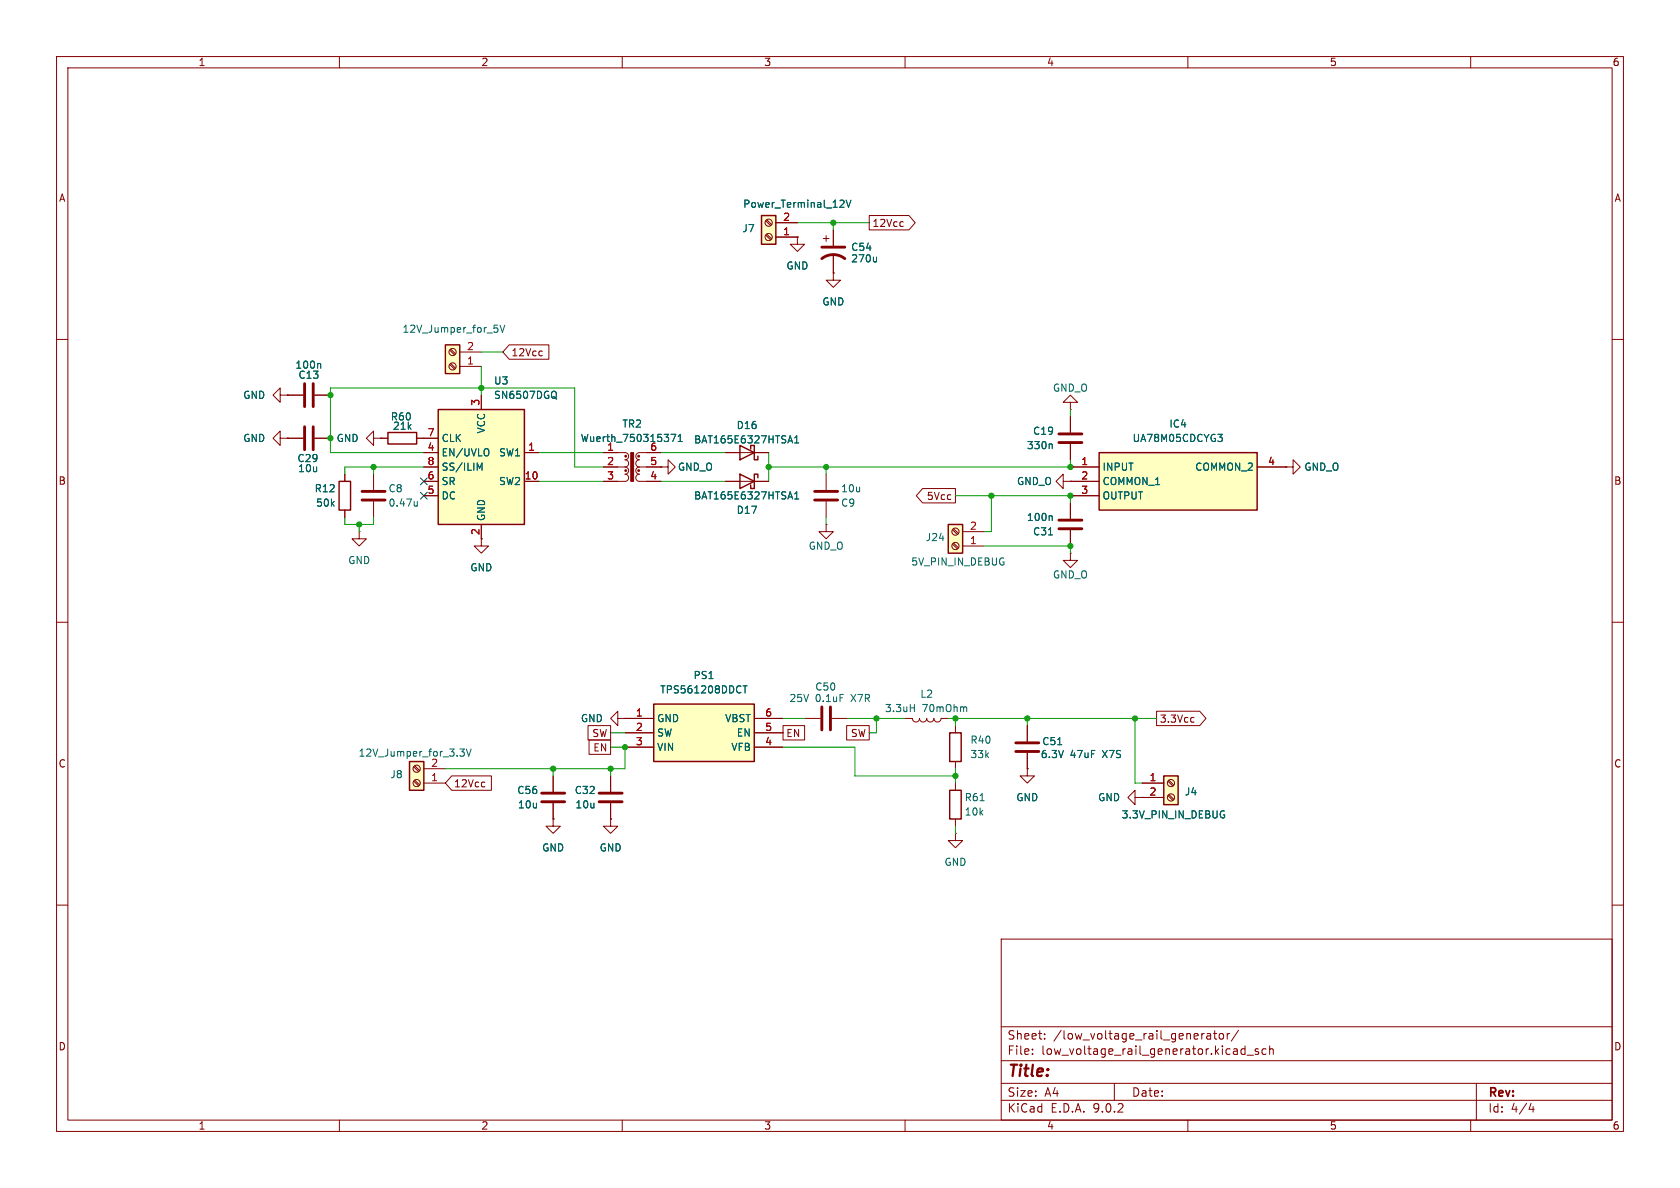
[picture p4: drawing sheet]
<svg xmlns="http://www.w3.org/2000/svg" width="297mm" height="210mm" viewBox="0 0 297 210" stroke-linecap="round" stroke-linejoin="round" font-family="sans-serif">
<g fill="none" stroke="#840000" stroke-width=".18">
<path d="M10 10h277v190h-277zM12 12h273v186h-273zM60 10v2M110 10v2M160 10v2M210 10v2M260 10v2M10 60h2M285 60h2M10 110h2M285 110h2M10 160h2"/>
<path d="M177 166h108v32h-108zM285 160h2M60 198v2M110 198v2M160 198v2M177 194.5h108M177 191.5h108M177 187.5h108M177 181.5h108M182.5 186.3v.1M182.5 185.5v.1M184.7 183.6v.1"/>
<path d="M184.7 182.8v.1M197 191.5v3M210 198v2M213.4 182.8h.6v.9M214 183.1h-.5a.29 .29 0 0 0-.2 .3 .29 .29 0 0 0 .2 .3l.5-.1M214.5 182.7h.6M214.7 182.2v1.3l.4 .2M215.7 182.8l.3-.1 .3 .3v.4l-.3 .3-.3-.1-.2-.2v-.4zM217 182.7v1M217.4 182.7l-.3 .1-.1 .2M219 182.1l-1.3 2M219.5 186.3h.6"/>
<path d="M219.5 185.5h.6M220.1 184.9v1.5M220.5 186.5h1.1M222.5 185.5l-.4-.1-.2 .2 .1 .2 .5 .2v.3h-.6M223.8 185.5l-.4-.1-.3 .3v.4l.1 .2h.6M224.5 185.5l.2-.1 .3 .1 .1 .9M224.5 184.9v1.5M260 198v2M261 191.5v6.5M270.7 195l-.4 1.1h.9M271 195.6v1"/>
</g>
<path d="M77.5 72.4h15.2v20.3h-15.2z" fill="#ffffc2"/>
<path d="M77.5 72.4h15.2v20.3h-15.2z" fill="none" stroke="#840000" stroke-width=".25"/>
<g fill="none" stroke="#840000" stroke-width=".18">
<path d="M74.9 77.5h2.6M85.1 69.9v2.5M74.9 80h2.6M74.9 82.6h2.6M74.9 85.1h2.6M74.9 87.6h2.6M85.1 92.7v2.6M92.7 80h2.5M92.7 85.1h2.5M227.3 82.6h1.3v1.2l1.3-1.2-1.3-1.3v1.3M227.3 82.6h.1M97.8 144.8v1.3h-1.3l1.3 1.2 1.3-1.2h-1.3"/>
<path d="M97.8 144.8h.1"/>
</g>
<path d="M86.2 79.4a.9 .9 0 0 1 0 1.1M98.2 69.2a.9 .9 0 0 1 0 1.2l.2 .2M84.4 81.9l.4 .9 .4-.9v1.2" fill="none" stroke="#006464" stroke-width=".18"/>
<path d="M194.3 80h27.9v10.2h-27.9z" fill="#ffffc2"/>
<path d="M59.9 85.1h2.1v5.1h-2.1zM130.8 83.8l2.5 1.3-2.5 1.3zM134 84.5v-.7h-.7v2.6h-.6v-.7M194.3 80h27.9v10.2h-27.9zM167.9 139.7h2v5.1h-2z" fill="none" stroke="#840000" stroke-width=".25"/>
<g fill="none" stroke="#840000" stroke-width=".18">
<path d="M49.5 69.9v1.2l-1.2-1.2 1.2-1.3v1.3h1.3M50.8 69.9h.1M50.8 69.9h2.8M55.6 69.9h2.8M66 77.5v1.2l-1.2-1.2 1.2-1.3v1.3h1.3M67.3 77.5h.1M189.2 71.1h-1.2l1.2-1.2 1.3 1.2h-1.3v1.3M189.2 72.4h.1M189.2 73.7v2.8M189.2 78.5v2.8M61 83.8v1.3M61 90.2v1.2"/>
<path d="M63.5 94v1.3h-1.3l1.3 1.2 1.3-1.2h-1.3M63.5 94h.1M66 83.8v2.8M66 88.6v2.8M85.1 95.3v1.2h-1.3l1.3 1.3 1.3-1.3h-1.3M128.3 85.1h7.6M146 92.7v1.3h-1.2l1.2 1.3 1.3-1.3h-1.3M146 92.7h.1M146 83.8v2.8M146 88.6v2.8M188 85.1v1.3l-1.3-1.3 1.3-1.3v1.3h1.2M189.2 85.1h.1"/>
<path d="M189.2 97.8v1.3h1.3l-1.3 1.2-1.2-1.2h1.2M189.2 97.8h.1M189.2 82.6h5.1M189.2 85.1h5.1M189.2 87.6h5.1M189.2 88.9v2.8M189.2 93.7v2.8M222.2 82.6h5.1M109.2 127v1.3l-1.3-1.3 1.3-1.3v1.3h1.3M110.5 127h.1M168.9 138.4v1.3M181.6 135.9v1.3h-1.3l1.3 1.2 1.3-1.2h-1.3"/>
<path d="M181.6 135.9h.1M181.6 128.3v2.8M181.6 133.1v2.8M107.9 144.8v1.3h-1.2l1.2 1.2 1.3-1.2h-1.3M107.9 144.8h.1M168.9 147.3v1.3h-1.3l1.3 1.3 1.3-1.3h-1.3M168.9 147.3h.1M168.9 144.8v1.3"/>
</g>
<g fill="none" stroke="#006464" stroke-width=".18">
<path d="M56.5 64.2l.2 .2v.7M185.8 78.5l.2 .2v.6M215.3 76.8h.8l-.4 .5M215.8 77.3l.3 .2v.3l-.3 .2M73.8 88.6v.9M73.8 89.4l-.4 .1M139.7 86.9l.4 1.3M140.5 88.2h.7M140.5 87.3l.3-.4v1.3M185.4 94.6h.7M185.8 91.2l.2 .2v.6M187 131.6h.7"/>
<path d="M173.3 141.5h.7"/>
</g>
<path d="M53.8 67.8v4.1M55.4 67.8v4.1M187.2 76.7h4.1M187.2 78.2h4.1M64 86.9h4.1M64 88.4h4.1M144 86.9h4.1M144 88.4h4.1M187.2 93.5h4.1M187.2 91.9h4.1M179.6 131.3h4M179.6 132.8h4" fill="none" stroke="#840000" stroke-width=".51"/>
<path d="M205.7 137.2h2.6v5h-2.6z" fill="#ffffc2"/>
<path d="M205.7 137.2h2.6v5h-2.6z" fill="none" stroke="#840000" stroke-width=".25"/>
<g fill="none" stroke="#840000" stroke-width=".18">
<path d="M97.8 137.2v2.8M107.9 137.2v2.8M201.9 138.4h3.8M206.5 138.1l.8 .8M206.7 137.9l.8 .9M97.8 142v2.8M107.9 142v2.8M200.7 141v1.2l-1.3-1.2 1.3-1.3v1.3h1.2M201.9 141h.1M201.9 141h3.8M206.5 140.6l.8 .9M206.7 140.5l.8 .8"/>
<circle cx="207" cy="138.4" r=".63"/>
<circle cx="207" cy="141" r=".63"/>
</g>
<path d="M216.1 143.3l.3 .1M216.3 144.1h.2v.4l-.2 .1" fill="none" stroke="#006464" stroke-width=".18"/>
<path d="M95.8 140.2h4M95.8 141.7h4M105.9 140.2h4.1M105.9 141.7h4.1" fill="none" stroke="#840000" stroke-width=".51"/>
<path d="M72.4 134.6h2.5v5.1h-2.5z" fill="#ffffc2"/>
<g fill="none" stroke="#840000" stroke-width=".25">
<path d="M68.6 76.5h5.1v2h-5.1zM130.8 78.7l2.5 1.3-2.5 1.3zM132.7 79.4v-.7h.6v2.6h.7v-.7M72.4 134.6h2.5v5.1h-2.5z"/>
<circle cx="110.6" cy="83.2" r=".13"/>
<circle cx="110.6" cy="80.6" r=".13"/>
<circle cx="112.9" cy="83.2" r=".13"/>
<circle cx="112.9" cy="80.6" r=".13"/>
</g>
<g fill="none" stroke="#840000" stroke-width=".18">
<path d="M145.5 42.2h1.1M146 41.7v1M147.3 40.6v2.8M147.3 45v3.3M49.5 77.5v1.2l-1.2-1.2 1.2-1.3v1.3h1.3M50.8 77.5h.1M50.8 77.5h2.8M55.6 77.5h2.8M67.3 77.5h1.3M73.7 77.5h1.2M106.7 80h3.8a.64 .64 0 0 1 .6 .6 .64 .64 0 0 1-.6 .7 .64 .64 0 0 1 .6 .6 .64 .64 0 0 1-.6 .7M106.7 82.6h3.8"/>
<path d="M110.5 82.6a.64 .64 0 0 1 .6 .6 .64 .64 0 0 1-.6 .6 .64 .64 0 0 1 .6 .7 .64 .64 0 0 1-.6 .6h-3.8M113 80a.63 .63 0 0 0-.6 .6 .63 .63 0 0 0 .6 .7 .64 .64 0 0 0-.6 .6 .64 .64 0 0 0 .6 .7M113 82.6a.63 .63 0 0 0-.6 .6 .63 .63 0 0 0 .6 .6 .64 .64 0 0 0-.6 .7 .64 .64 0 0 0 .6 .6h3.8M113 80h3.8M113 82.6h3.8M116.8 82.6h1.3v1.2l1.3-1.2-1.3-1.3v1.3M116.8 82.6h.1M128.3 80h7.6M73.2 138.1l.8 .8M73.2 135.6l.8 .8M73.3 137.9l.9 .9M73.3 135.4l.9 .8"/>
<path d="M74.9 138.4h3.8M74.9 135.9h3.8"/>
<circle cx="73.7" cy="135.9" r=".63"/>
<circle cx="73.7" cy="138.4" r=".63"/>
</g>
<path d="M155 45.5v.8M155 46.2l-.2 .1M118.6 76.8h.9l-.6 1.2M119.9 78h.7M119.9 77.1l.4-.3v1.2M139.7 77l.4 1.3M140.5 78.3h.7M140.5 77.4l.3-.4v1.3M81.3 132.4h.8l-.4 .5 .3 .1 .1 .4-.3 .3h-.3M82.4 132.4l.5 1.3 .4-1.3" fill="none" stroke="#006464" stroke-width=".18"/>
<path d="M145.3 45.7a3.3 3.3 0 0 1 4.1 0M145.3 43.7h4.1M53.8 75.4v4.1M55.4 75.4v4.1" fill="none" stroke="#840000" stroke-width=".51"/>
<path d="M111.5 80h.5v5.1h-.5z" fill="#840000" stroke="#840000" stroke-width=".18"/>
<path d="M78.7 61h2.6v5h-2.6z" fill="#ffffc2"/>
<path d="M78.7 61h2.6v5h-2.6z" fill="none" stroke="#840000" stroke-width=".25"/>
<g fill="none" stroke="#840000" stroke-width=".18">
<path d="M141 41.9v1.3h1.2l-1.2 1.3-1.3-1.3h1.3M141 41.9h.1M147.3 48.3v1.2h1.3l-1.3 1.3-1.3-1.3h1.3M147.3 48.3h.1M79.5 64.4l.9 .9M79.5 61.9l.9 .8M79.7 64.3l.8 .8M79.7 61.7l.8 .9M81.3 64.8h3.8M81.3 62.2h3.8"/>
<circle cx="80" cy="64.8" r=".63"/>
<circle cx="80" cy="62.2" r=".63"/>
</g>
<path d="M87.4 57.5h.6M87.8 58l.2 .2v.3l-.2 .2M88.4 57.5l.4 1.2 .4-1.2" fill="none" stroke="#006464" stroke-width=".18"/>
<path d="M134.6 38.1h2.6v5.1h-2.6z" fill="#ffffc2"/>
<path d="M134.6 38.1h2.6v5.1h-2.6z" fill="none" stroke="#840000" stroke-width=".25"/>
<g fill="none" stroke="#840000" stroke-width=".18">
<path d="M135.4 39l.8 .9M135.6 38.9l.8 .8M137.2 39.4h3.8M135.4 41.6l.8 .8M135.6 41.4l.8 .8M137.2 41.9h3.8"/>
<circle cx="135.9" cy="39.4" r=".63"/>
<circle cx="135.9" cy="41.9" r=".63"/>
</g>
<path d="M148.7 35.4h.4l.1 .3-.8 .9h.8M149.6 35.4l.4 1.2 .4-1.2" fill="none" stroke="#006464" stroke-width=".18"/>
<path d="M167.6 92.7h2.6v5.1h-2.6z" fill="#ffffc2"/>
<path d="M167.6 92.7h2.6v5.1h-2.6zM167.9 129.5h2v5.1h-2z" fill="none" stroke="#840000" stroke-width=".25"/>
<g fill="none" stroke="#840000" stroke-width=".18">
<path d="M168.4 96.2l.9 .8M168.4 93.6l.9 .9M168.6 96l.8 .9M168.6 93.5l.8 .8M170.2 96.5h3.8M170.2 94h3.8M142.2 127h2.8M147.1 127h2.8M160 127h1.3a.64 .64 0 0 0 .6 .6 .64 .64 0 0 0 .7-.6 .64 .64 0 0 0 .6 .6 .64 .64 0 0 0 .6-.6 .64 .64 0 0 0 .7 .6 .64 .64 0 0 0 .6-.6 .64 .64 0 0 0 .6 .6 .64 .64 0 0 0 .7-.6h1.2M168.9 128.3v1.2M168.9 134.6v1.3"/>
<circle cx="168.9" cy="94" r=".63"/>
<circle cx="168.9" cy="96.5" r=".63"/>
</g>
<path d="M145.3 125v4M146.8 125v4" fill="none" stroke="#840000" stroke-width=".51"/>
<path d="M160.9 125.1h.8M161.7 124.5v1.3M170.7 125l.2 .1v.7" fill="none" stroke="#006464" stroke-width=".18"/>
<path d="M115.6 124.5h17.7v10.1h-17.7z" fill="#ffffc2"/>
<path d="M115.6 124.5h17.7v10.1h-17.7z" fill="none" stroke="#840000" stroke-width=".25"/>
<g fill="none" stroke="#840000" stroke-width=".18">
<path d="M137.2 39.4h3.8M153.7 38.1h7l1.1 1.3-1.1 1.2h-7zM159.6 39.2l.1 .1M159.7 40h-.1M137.2 41.9h3.8M141 41.9h.1M147.3 48.3h.1M147.3 40.6v2.8M147.3 45v3.3M50.8 69.9h.1M50.8 77.5h.1M50.8 77.5h2.8"/>
<path d="M50.8 69.9h2.8M55.6 77.5h2.8M55.6 69.9h2.8M67.3 77.5h.1M67.3 77.5h1.3M73.7 77.5h3.8M85.1 69.9v2.5M90 61h7v2.5h-7l-1.1-1.3zM95.8 62.1h.1M95.9 62.8l-.1 .1M189.2 73.7v2.8M189.2 78.5v2.8"/>
<path d="M61 83.8v1.3M61 90.2v1.2M74.9 82.6h2.6M74.9 85.1h2.6M74.9 87.6h2.6M74.9 80h2.6M85.1 92.7v2.6M92.7 85.1h2.5M92.7 80h2.5M106.7 82.6h2.5M106.7 85.1h2.5M106.7 80h2.5"/>
<path d="M114.3 82.6h2.5M114.3 85.1h2.5M114.3 80h2.5M116.8 82.6h.1M128.3 85.1h2.5M128.3 80h2.5M133.3 85.1h2.6M133.3 80h2.6M163.1 86.4h5.8v2.5h-5.8l-1.1-1.3zM189.2 85.1h.1M189.2 82.6h5.1M189.2 85.1h5.1"/>
<path d="M189.2 87.6h5.1M189.2 88.9v2.8M189.2 93.7v2.8M222.2 82.6h5.1M227.3 82.6h.1M79.9 137.2h7v2.5h-7l-1.2-1.3zM85.6 138.3h.1M85.7 139l-.1 .1M97.8 137.2v2.8M104 128.3h3.9v2.5h-3.9zM104.1 130.8h3.8v2.6h-3.8zM107.9 137.2v2.8"/>
<path d="M110.5 127h.1M110.5 127h5.1M110.5 129.5h5.1M110.5 132.1h5.1M133.3 127h5.1M133.3 129.5h5.1M133.3 132.1h5.1M138.4 128.3h3.8v2.5h-3.8zM149.7 128.3h4v2.5h-4zM181.6 135.9h.1M181.6 128.3v2.8M181.6 133.1v2.8"/>
<path d="M201.9 138.4h3.8M204.5 125.7h7.6l1.1 1.3-1.1 1.3h-7.6zM210.7 126.8l.4 .1M211.1 127.6l-.4 .1M97.8 144.8h.1M97.8 142v2.8M107.9 144.8h.1M107.9 142v2.8M201.9 141h.1M201.9 141h3.8"/>
</g>
<g fill="none" stroke="#006464" stroke-width=".18">
<path d="M148.7 35.4h.4l.1 .3-.8 .9h.8M149.6 35.4l.4 1.2 .4-1.2M155 45.5v.8M155 46.2l-.2 .1M56.5 64.2l.2 .2v.7M86.2 79.4a.9 .9 0 0 1 0 1.1M98.2 69.2a.9 .9 0 0 1 0 1.2l.2 .2M118.6 76.8h.9l-.6 1.2M119.9 78h.7M119.9 77.1l.4-.3v1.2M139.7 77l.4 1.3M140.5 78.3h.7"/>
<path d="M140.5 77.4l.3-.4v1.3M185.8 78.5l.2 .2v.6M215.3 76.8h.8l-.4 .5M215.8 77.3l.3 .2v.3l-.3 .2M84.4 81.9l.4 .9 .4-.9v1.2M139.7 86.9l.4 1.3M140.5 87.3l.3-.4v1.3M140.5 88.2h.7M185.4 94.6h.7M185.8 91.2l.2 .2v.6M131.4 121.2h.7M131.7 121.2v1.3"/>
<path d="M187 131.6h.7M216.1 143.3l.3 .1M216.3 144.1h.2v.4l-.2 .1"/>
</g>
<g fill="none" stroke="#009600" stroke-width=".18">
<path d="M141 39.4h12.7M147.3 39.4v1.2M85.1 62.2h3.8M85.1 64.8v5.1M189.2 72.4v1.3M61 91.4v1.3h5v-1.3M63.5 92.7v1.3M66 82.6v1.2M74.9 80h-16.5v-11.4h43.2v14h5.1M74.9 82.6h-13.9v1.2M95.2 85.1h11.5M95.2 80h11.5"/>
<path d="M116.8 85.1h11.5M116.8 80h11.5M135.9 80v5.1M146 82.6v1.2M146 91.4v1.3M168.9 87.6h20.3v1.3M174 96.5h15.2v1.3M175.3 87.6v6.4h-1.3M189.2 81.3v1.3h-53.3M97.8 135.9v1.3M107.9 132.1h2.6v3.8h-31.8M107.9 129.5h2.6"/>
<path d="M107.9 135.9v1.3M138.4 127h3.8M138.4 132.1h12.7v5.1h17.8M149.9 127h10.1M154.9 127v2.5h-1.2M167.6 127h36.9M168.9 127v1.3M168.9 135.9v2.5M181.6 127v1.3M200.7 127v11.4h1.2M168.9 146.1v1.2"/>
</g>
<path d="M74.3 87l1.2 1.2M74.3 84.5l1.2 1.2M75.5 87l-1.2 1.2M75.5 84.5l-1.2 1.2" fill="none" stroke="#000084" stroke-width=".18"/>
<g fill="#009600" stroke="#009600" stroke-width=".18">
<circle cx="189.2" cy="96.5" r=".46"/>
<circle cx="189.2" cy="87.6" r=".46"/>
<circle cx="200.7" cy="127" r=".46"/>
<circle cx="181.6" cy="127" r=".46"/>
<circle cx="168.9" cy="137.2" r=".46"/>
<circle cx="189.2" cy="82.6" r=".46"/>
<circle cx="85.1" cy="68.6" r=".46"/>
<circle cx="66" cy="82.6" r=".46"/>
<circle cx="58.4" cy="69.9" r=".46"/>
<circle cx="58.4" cy="77.5" r=".46"/>
<circle cx="97.8" cy="135.9" r=".46"/>
<circle cx="63.5" cy="92.7" r=".46"/>
<circle cx="107.9" cy="135.9" r=".46"/>
<circle cx="146" cy="82.6" r=".46"/>
<circle cx="135.9" cy="82.6" r=".46"/>
<circle cx="147.3" cy="39.4" r=".46"/>
<circle cx="154.9" cy="127" r=".46"/>
<circle cx="168.9" cy="127" r=".46"/>
<circle cx="175.3" cy="87.6" r=".46"/>
<circle cx="110.5" cy="132.1" r=".46"/>
</g>
<text font-size="2.8" fill="#840000" x="178" y="190.9">Title:</text>
<g font-size="2.1" fill="#840000">
<text x="178" y="184">Sheet:</text>
<text x="186.2" y="184">/low_voltage_rail_generator/</text>
<text x="178" y="186.7">File:</text>
<text x="184.1" y="186.7">low_voltage_rail_generator.kicad_sch</text>
<text x="178" y="196.9">KiCad</text>
<text x="178" y="194.1">Size:</text>
<text x="184.7" y="194.1">A4</text>
<text x="185.7" y="196.9">E.D.A.</text>
<text x="193.3" y="196.9">9.0.2</text>
<text x="200" y="194.1">Date:</text>
<text x="263" y="194.3">Rev:</text>
<text x="263" y="196.9">Id:</text>
<text x="267.1" y="196.9">4/4</text>
</g>
<g font-size="1.8" fill="#840000">
<text x="35" y="11.9">1</text>
<text x="85" y="11.9">2</text>
<text x="135" y="11.9">3</text>
<text x="185" y="11.9">4</text>
<text x="235" y="11.9">5</text>
<text x="285" y="11.9">6</text>
<text x="10.3" y="35.9">A</text>
<text x="285.3" y="35.9">A</text>
<text x="154.1" y="40.3">12Vcc</text>
<text x="90.3" y="63.2">12Vcc</text>
<text x="10.3" y="85.9">B</text>
<text x="163.8" y="88.6">5Vcc</text>
<text x="285.3" y="85.9">B</text>
<text x="84.8" y="94.7" transform="rotate(-90 84.8 94.7)">2</text>
<text x="104.6" y="130.5">SW</text>
<text x="138.9" y="130.5">EN</text>
<text x="150.3" y="130.5">SW</text>
<text x="204.9" y="128">3.3Vcc</text>
<text x="10.3" y="135.9">C</text>
<text x="104.8" y="133">EN</text>
<text x="285.3" y="135.9">C</text>
<text x="80.2" y="139.4">12Vcc</text>
<text x="10.3" y="185.9">D</text>
<text x="285.3" y="185.9">D</text>
<text x="35" y="199.9">1</text>
<text x="85" y="199.9">2</text>
<text x="135" y="199.9">3</text>
<text x="185" y="199.9">4</text>
<text x="235" y="199.9">5</text>
<text x="285" y="199.9">6</text>
</g>
<g font-size="1.8" fill="#006464">
<text x="131.1" y="41.2">J7</text>
<text x="131.3" y="36.9">Power_Terminal_12V</text>
<text x="138.9" y="47.9">GND</text>
<text x="150.4" y="46.6">270u</text>
<text x="150.4" y="44.6">C54</text>
<text x="71.1" y="59">12V_Jumper_for_5V</text>
<text x="145.3" y="54.2">GND</text>
<text x="52.1" y="65.4">100n</text>
<text x="42.9" y="70.7">GND</text>
<text x="52.7" y="67.2">C13</text>
<text x="87.2" y="70.7">SN6507DGQ</text>
<text x="87.2" y="68.2">U3</text>
<text x="186" y="69.4">GND_O</text>
<text x="69" y="74.5">R60</text>
<text x="69.4" y="76.2">21k</text>
<text x="86" y="76.7" transform="rotate(-90 86 76.7)">VCC</text>
<text x="109.9" y="75.8">TR2</text>
<text x="130.1" y="76">D16</text>
<text x="182.5" y="77.1">C19</text>
<text x="206.6" y="75.8">IC4</text>
<text x="42.9" y="78.3">GND</text>
<text x="52.5" y="81.9">C29</text>
<text x="52.6" y="83.7">10u</text>
<text x="59.4" y="78.3">GND</text>
<text x="78" y="80.9">EN/UVLO</text>
<text x="78" y="83.4">SS/ILIM</text>
<text x="78" y="78.3">CLK</text>
<text x="88.1" y="80.9">SW1</text>
<text x="102.6" y="78.3">Wuerth_750315371</text>
<text x="119.8" y="83.4">GND_O</text>
<text x="122.6" y="78.6">BAT165E6327HTSA1</text>
<text x="181.4" y="79.6">330n</text>
<text x="194.8" y="83.4">INPUT</text>
<text x="200.1" y="78.3">UA78M05CDCYG3</text>
<text x="211.2" y="83.4">COMMON_2</text>
<text x="230.5" y="83.4">GND_O</text>
<text x="55.5" y="87.2">R12</text>
<text x="55.8" y="89.8">50k</text>
<text x="68.6" y="87.2">C8</text>
<text x="68.6" y="89.8">0.47u</text>
<text x="78" y="86">SR</text>
<text x="78" y="88.5">DC</text>
<text x="88.1" y="86">SW2</text>
<text x="122.6" y="88.5">BAT165E6327HTSA1</text>
<text x="148.6" y="89.8">C9</text>
<text x="148.6" y="87.2">10u</text>
<text x="179.7" y="86">GND_O</text>
<text x="194.8" y="86">COMMON_1</text>
<text x="194.8" y="88.5">OUTPUT</text>
<text x="86" y="92.2" transform="rotate(-90 86 92.2)">GND</text>
<text x="130.1" y="91">D17</text>
<text x="163.6" y="95.9">J24</text>
<text x="181.4" y="92.3">100n</text>
<text x="182.5" y="94.8">C31</text>
<text x="61.5" y="99.9">GND</text>
<text x="83.1" y="101.2">GND</text>
<text x="142.9" y="97.4">GND_O</text>
<text x="161" y="100.2">5V_PIN_IN_DEBUG</text>
<text x="186" y="102.5">GND_O</text>
<text x="116.6" y="122.8">TPS561208DDCT</text>
<text x="122.5" y="120.2">PS1</text>
<text x="139.5" y="124.3">25V</text>
<text x="144" y="122.3">C50</text>
<text x="144.1" y="124.3">0.1uF</text>
<text x="150.6" y="124.3">X7R</text>
<text x="162.6" y="123.5">L2</text>
<text x="102.6" y="127.9">GND</text>
<text x="116.1" y="127.9">GND</text>
<text x="116.1" y="130.4">SW</text>
<text x="128.1" y="127.9">VBST</text>
<text x="130.2" y="130.4">EN</text>
<text x="156.4" y="126.1">3.3uH</text>
<text x="163" y="126.1">70mOhm</text>
<text x="171.5" y="131.7">R40</text>
<text x="184.2" y="131.9">C51</text>
<text x="63.3" y="134">12V_Jumper_for_3.3V</text>
<text x="68.9" y="137.8">J8</text>
<text x="116.1" y="132.9">VIN</text>
<text x="129.2" y="132.9">VFB</text>
<text x="171.5" y="134.2">33k</text>
<text x="183.9" y="134.2">6.3V</text>
<text x="189.2" y="134.2">47uF</text>
<text x="195" y="134.2">X7S</text>
<text x="91.3" y="140.6">C56</text>
<text x="91.5" y="143.1">10u</text>
<text x="101.5" y="140.6">C32</text>
<text x="101.6" y="143.1">10u</text>
<text x="170.4" y="141.8">R61</text>
<text x="179.6" y="141.8">GND</text>
<text x="194" y="141.8">GND</text>
<text x="209.4" y="140.8">J4</text>
<text x="170.4" y="144.4">10k</text>
<text x="198.2" y="144.9">3.3V_PIN_IN_DEBUG</text>
<text x="95.8" y="150.7">GND</text>
<text x="105.9" y="150.7">GND</text>
<text x="166.9" y="153.3">GND</text>
</g>
<g font-size="1.8" fill="#a90000">
<text x="138.4" y="41.7">1</text>
<text x="138.4" y="39.1">2</text>
<text x="82.5" y="64.5">1</text>
<text x="82.5" y="62">2</text>
<text x="84.8" y="71.8" transform="rotate(-90 84.8 71.8)">3</text>
<text x="75.5" y="77.2">7</text>
<text x="75.5" y="79.8">4</text>
<text x="75.5" y="82.3">8</text>
<text x="93.3" y="79.8">1</text>
<text x="107.2" y="79.8">1</text>
<text x="107.2" y="82.3">2</text>
<text x="114.9" y="79.8">6</text>
<text x="114.9" y="82.3">5</text>
<text x="191.1" y="82.3">1</text>
<text x="224.1" y="82.3">4</text>
<text x="75.5" y="84.8">6</text>
<text x="75.5" y="87.4">5</text>
<text x="92.7" y="84.8">10</text>
<text x="107.2" y="84.8">3</text>
<text x="114.9" y="84.8">4</text>
<text x="191.1" y="84.8">2</text>
<text x="191.1" y="87.4">3</text>
<text x="171.4" y="93.7">2</text>
<text x="171.4" y="96.3">1</text>
<text x="112.3" y="126.7">1</text>
<text x="112.3" y="129.3">2</text>
<text x="112.3" y="131.8">3</text>
<text x="135.2" y="126.7">6</text>
<text x="135.2" y="129.3">5</text>
<text x="135.2" y="131.8">4</text>
<text x="76.1" y="135.6">2</text>
<text x="76.1" y="138.2">1</text>
<text x="203.1" y="138.2">1</text>
<text x="203.1" y="140.7">2</text>
</g>
</svg>
